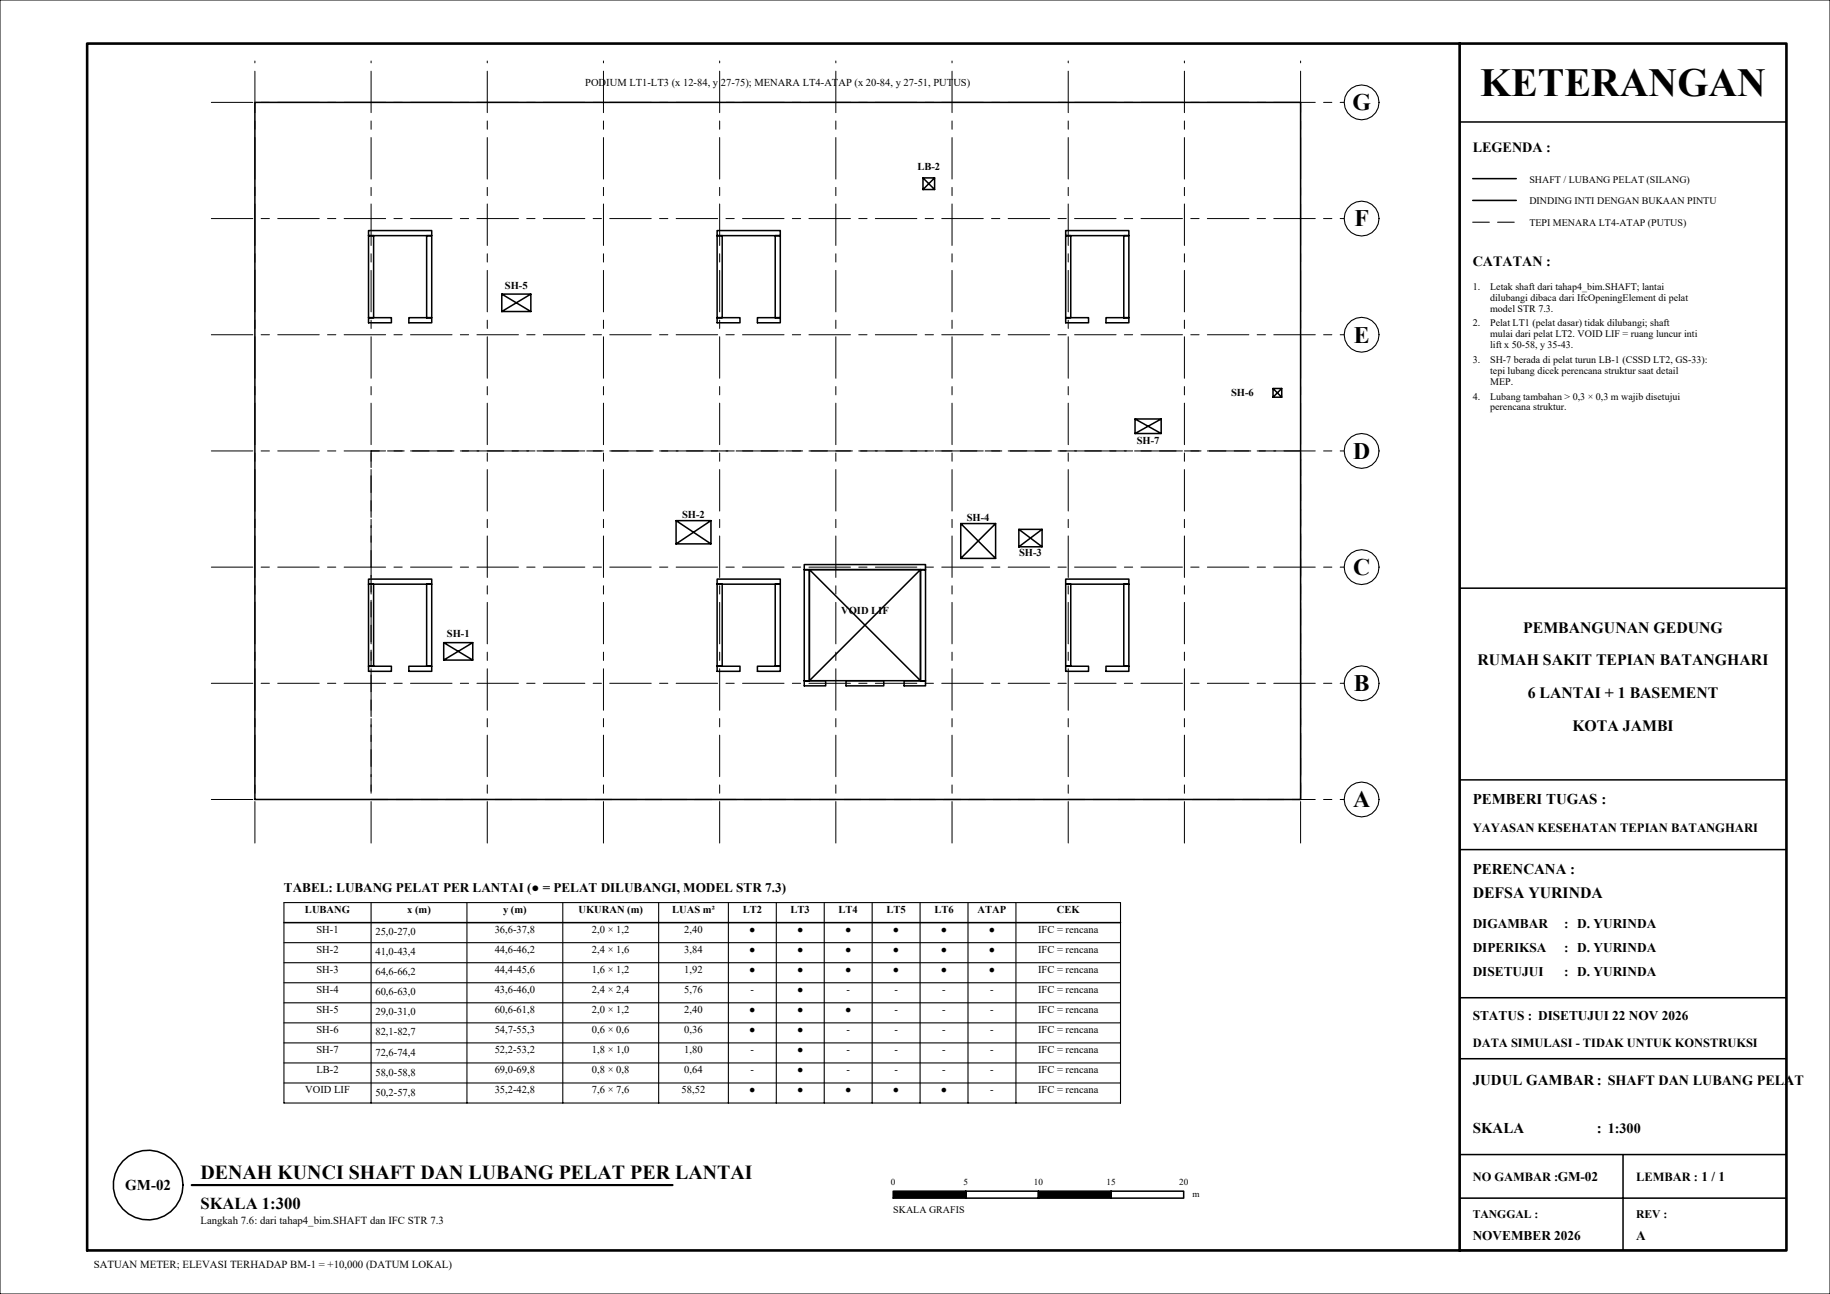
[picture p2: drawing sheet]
<svg xmlns="http://www.w3.org/2000/svg" width="420mm" height="297mm" viewBox="0 0 420 297" stroke-linecap="round" stroke-linejoin="round" font-family="sans-serif">
<!-- layer: KERTAS-TEKS -->
<g fill="#000">
<path d="M205 275h16.7v-1.6zM205 273.4v1.6l16.7-1.6z"/>
<path d="M238.3 275h16.7v-1.6zM238.3 273.4v1.6l16.7-1.6z"/>
</g>
<!-- layer: KOP -->
<path d="M0 0h420v297h-420z" fill="none" stroke="#000" stroke-width=".23"/>
<path d="M20 10h390v277h-390zM335 10v277" fill="none" stroke="#000" stroke-width=".6"/>
<path d="M335 28h75M335 135h75M335 179h75M335 195h75M335 229h75M335 243h75M335 265h75M335 275h75M372.5 265v22M335 287h75" fill="none" stroke="#000" stroke-width=".35"/>
<!-- layer: KERTAS-TEKS -->
<g fill="none" stroke="#000" stroke-width=".35">
<path d="M338 41h10M338 46h10M205 273.4h16.7v1.6h-16.7zM221.7 273.4h16.6v1.6h-16.6zM238.3 273.4h16.7v1.6h-16.7zM255 273.4h16.7v1.6h-16.7z"/>
<circle cx="34" cy="272" r="8"/>
</g>
<path d="M44 272h110.4" fill="none" stroke="#000" stroke-width=".5"/>
<path d="M338 51h3.8M343.7 51h3.8" fill="none" stroke="#000" stroke-width=".25"/>
<!-- layer: S-GRID -->
<g fill="none" stroke="#000" stroke-width=".23">
<path d="M58.5 14v.4M58.5 16.3v9.6M85.2 14v.4M85.2 16.3v9.6M111.8 14v.4M111.8 16.3v9.6M138.5 14v.4M138.5 16.3v9.6M165.2 14v.4M165.2 16.3v9.6M191.8 14v.4M191.8 16.3v9.6"/>
<path d="M218.5 14v.4M218.5 16.3v9.6M245.2 14v.4M245.2 16.3v9.6M271.8 14v.4M271.8 16.3v9.6M298.5 14v.4M298.5 16.3v9.6M48.5 23.5h9.5M58.5 27.8v1.9M58.5 31.6v9.5M59.9 23.5h1.9"/>
<path d="M63.7 23.5h9.6M75.2 23.5h1.9M79 23.5h9.5M85.2 27.8v1.9M85.2 31.6v9.5M90.4 23.5h1.9M94.2 23.5h9.5M105.7 23.5h1.9M109.5 23.5h9.5M111.8 27.8v1.9M111.8 31.6v9.5M120.9 23.5h1.9"/>
<path d="M124.7 23.5h9.5M136.1 23.5h1.9M138.5 27.8v1.9M138.5 31.6v9.5M139.9 23.5h9.6M151.4 23.5h1.9M155.2 23.5h9.5M165.2 27.8v1.9M165.2 31.6v9.5M166.6 23.5h1.9M170.4 23.5h9.5M181.8 23.5h2"/>
<path d="M185.7 23.5h9.5M191.8 27.8v1.9M191.8 31.6v9.5M197.1 23.5h1.9M200.9 23.5h9.5M212.3 23.5h1.9M216.1 23.5h9.6M218.5 27.8v1.9M218.5 31.6v9.5M227.6 23.5h1.9M231.4 23.5h9.5M242.8 23.5h1.9"/>
<path d="M245.2 27.8v1.9M245.2 31.6v9.5M246.6 23.5h9.5M258 23.5h2M261.9 23.5h9.5M271.8 27.8v1.9M271.8 31.6v9.5M273.3 23.5h1.9M277.1 23.5h9.5M288.5 23.5h1.9M292.3 23.5h9.6M298.5 27.8v1.9"/>
<path d="M298.5 31.6v9.5M303.8 23.5h1.9M307.6 23.5h.9M48.5 50.2h9.5M58.5 43v1.9M58.5 46.8v9.5M58.5 58.2v2M59.9 50.2h1.9M63.7 50.2h9.6M75.2 50.2h1.9M79 50.2h9.5M85.2 43v1.9"/>
<path d="M85.2 46.8v9.5M85.2 58.2v2M90.4 50.2h1.9M94.2 50.2h9.5M105.7 50.2h1.9M109.5 50.2h9.5M111.8 43v1.9M111.8 46.8v9.5M111.8 58.2v2M120.9 50.2h1.9M124.7 50.2h9.5M136.1 50.2h1.9"/>
<path d="M138.5 43v1.9M138.5 46.8v9.5M138.5 58.2v2M139.9 50.2h9.6M151.4 50.2h1.9M155.2 50.2h9.5M165.2 43v1.9M165.2 46.8v9.5M165.2 58.2v2M166.6 50.2h1.9M170.4 50.2h9.5M181.8 50.2h2"/>
<path d="M185.7 50.2h9.5M191.8 43v1.9M191.8 46.8v9.5M191.8 58.2v2M197.1 50.2h1.9M200.9 50.2h9.5M212.3 50.2h1.9M216.1 50.2h9.6M218.5 43v1.9M218.5 46.8v9.5M218.5 58.2v2M227.6 50.2h1.9"/>
<path d="M231.4 50.2h9.5M242.8 50.2h1.9M245.2 43v1.9M245.2 46.8v9.5M245.2 58.2v2M246.6 50.2h9.5M258 50.2h2M261.9 50.2h9.5M271.8 43v1.9M271.8 46.8v9.5M271.8 58.2v2M273.3 50.2h1.9"/>
<path d="M277.1 50.2h9.5M288.5 50.2h1.9M292.3 50.2h9.6M298.5 43v1.9M298.5 46.8v9.5M298.5 58.2v2M303.8 50.2h1.9M307.6 50.2h.9M48.5 76.8h9.5M58.5 62.1v9.5M58.5 73.5v1.9M58.5 77.3v9.5"/>
<path d="M59.9 76.8h1.9M63.7 76.8h9.6M75.2 76.8h1.9M79 76.8h9.5M85.2 62.1v9.5M85.2 73.5v1.9M85.2 77.3v9.5M90.4 76.8h1.9M94.2 76.8h9.5M105.7 76.8h1.9M109.5 76.8h9.5M111.8 62.1v9.5"/>
<path d="M111.8 73.5v1.9M111.8 77.3v9.5M120.9 76.8h1.9M124.7 76.8h9.5M136.1 76.8h1.9M138.5 62.1v9.5M138.5 73.5v1.9M138.5 77.3v9.5M139.9 76.8h9.6M151.4 76.8h1.9M155.2 76.8h9.5M165.2 62.1v9.5"/>
<path d="M165.2 73.5v1.9M165.2 77.3v9.5M166.6 76.8h1.9M170.4 76.8h9.5M181.8 76.8h2M185.7 76.8h9.5M191.8 62.1v9.5M191.8 73.5v1.9M191.8 77.3v9.5M197.1 76.8h1.9M200.9 76.8h9.5M212.3 76.8h1.9"/>
<path d="M216.1 76.8h9.6M218.5 62.1v9.5M218.5 73.5v1.9M218.5 77.3v9.5M227.6 76.8h1.9M231.4 76.8h9.5M242.8 76.8h1.9M245.2 62.1v9.5M245.2 73.5v1.9M245.2 77.3v9.5M246.6 76.8h9.5M258 76.8h2"/>
<path d="M261.9 76.8h9.5M271.8 62.1v9.5M271.8 73.5v1.9M271.8 77.3v9.5M273.3 76.8h1.9M277.1 76.8h9.5M288.5 76.8h1.9M292.3 76.8h9.6M298.5 62.1v9.5M298.5 73.5v1.9M298.5 77.3v9.5M303.8 76.8h1.9"/>
<path d="M307.6 76.8h.9M58.5 88.7v1.9M58.5 92.5v9.6M85.2 88.7v1.9M85.2 92.5v9.6M111.8 88.7v1.9M111.8 92.5v9.6M138.5 88.7v1.9M138.5 92.5v9.6M165.2 88.7v1.9M165.2 92.5v9.6M191.8 88.7v1.9"/>
<path d="M191.8 92.5v9.6M218.5 88.7v1.9M218.5 92.5v9.6M245.2 88.7v1.9M245.2 92.5v9.6M271.8 88.7v1.9M271.8 92.5v9.6M298.5 88.7v1.9M298.5 92.5v9.6M48.5 103.5h9.5M58.5 104v1.9M58.5 107.8v9.5"/>
<path d="M58.5 119.2v1.9M59.9 103.5h1.9M63.7 103.5h9.6M75.2 103.5h1.9M79 103.5h9.5M85.2 104v1.9M85.2 107.8v9.5M85.2 119.2v1.9M90.4 103.5h1.9M94.2 103.5h9.5M105.7 103.5h1.9M109.5 103.5h9.5"/>
<path d="M111.8 104v1.9M111.8 107.8v9.5M111.8 119.2v1.9M120.9 103.5h1.9M124.7 103.5h9.5M136.1 103.5h1.9M138.5 104v1.9M138.5 107.8v9.5M138.5 119.2v1.9M139.9 103.5h9.6M151.4 103.5h1.9M155.2 103.5h9.5"/>
<path d="M165.2 104v1.9M165.2 107.8v9.5M165.2 119.2v1.9M166.6 103.5h1.9M170.4 103.5h9.5M181.8 103.5h2M185.7 103.5h9.5M191.8 104v1.9M191.8 107.8v9.5M191.8 119.2v1.9M197.1 103.5h1.9M200.9 103.5h9.5"/>
<path d="M212.3 103.5h1.9M216.1 103.5h9.6M218.5 104v1.9M218.5 107.8v9.5M218.5 119.2v1.9M227.6 103.5h1.9M231.4 103.5h9.5M242.8 103.5h1.9M245.2 104v1.9M245.2 107.8v9.5M245.2 119.2v1.9M246.6 103.5h9.5"/>
<path d="M258 103.5h2M261.9 103.5h9.5M271.8 104v1.9M271.8 107.8v9.5M271.8 119.2v1.9M273.3 103.5h1.9M277.1 103.5h9.5M288.5 103.5h1.9M292.3 103.5h9.6M298.5 104v1.9M298.5 107.8v9.5M298.5 119.2v1.9"/>
<path d="M303.8 103.5h1.9M307.6 103.5h.9M48.5 130.2h9.5M58.5 123v9.5M58.5 134.4v1.9M58.5 138.3v9.5M59.9 130.2h1.9M63.7 130.2h9.6M75.2 130.2h1.9M79 130.2h9.5M85.2 123v9.5M85.2 134.4v1.9"/>
<path d="M85.2 138.3v9.5M90.4 130.2h1.9M94.2 130.2h9.5M105.7 130.2h1.9M109.5 130.2h9.5M111.8 123v9.5M111.8 134.4v1.9M111.8 138.3v9.5M120.9 130.2h1.9M124.7 130.2h9.5M136.1 130.2h1.9M138.5 123v9.5"/>
<path d="M138.5 134.4v1.9M138.5 138.3v9.5M139.9 130.2h9.6M151.4 130.2h1.9M155.2 130.2h9.5M165.2 123v9.5M165.2 134.4v1.9M165.2 138.3v9.5M166.6 130.2h1.9M170.4 130.2h9.5M181.8 130.2h2M185.7 130.2h9.5"/>
<path d="M191.8 123v9.5M191.8 134.4v1.9M191.8 138.3v9.5M197.1 130.2h1.9M200.9 130.2h9.5M212.3 130.2h1.9M216.1 130.2h9.6M218.5 123v9.5M218.5 134.4v1.9M218.5 138.3v9.5M227.6 130.2h1.9M231.4 130.2h9.5"/>
<path d="M242.8 130.2h1.9M245.2 123v9.5M245.2 134.4v1.9M245.2 138.3v9.5M246.6 130.2h9.5M258 130.2h2M261.9 130.2h9.5M271.8 123v9.5M271.8 134.4v1.9M271.8 138.3v9.5M273.3 130.2h1.9M277.1 130.2h9.5"/>
<path d="M288.5 130.2h1.9M292.3 130.2h9.6M298.5 123v9.5M298.5 134.4v1.9M298.5 138.3v9.5M303.8 130.2h1.9M307.6 130.2h.9M48.5 156.8h9.5M58.5 149.7v1.9M58.5 153.5v9.5M59.9 156.8h1.9M63.7 156.8h9.6"/>
<path d="M75.2 156.8h1.9M79 156.8h9.5M85.2 149.7v1.9M85.2 153.5v9.5M90.4 156.8h1.9M94.2 156.8h9.5M105.7 156.8h1.9M109.5 156.8h9.5M111.8 149.7v1.9M111.8 153.5v9.5M120.9 156.8h1.9M124.7 156.8h9.5"/>
<path d="M136.1 156.8h1.9M138.5 149.7v1.9M138.5 153.5v9.5M139.9 156.8h9.6M151.4 156.8h1.9M155.2 156.8h9.5M165.2 149.7v1.9M165.2 153.5v9.5M166.6 156.8h1.9M170.4 156.8h9.5M181.8 156.8h2M185.7 156.8h9.5"/>
<path d="M191.8 149.7v1.9M191.8 153.5v9.5M197.1 156.8h1.9M200.9 156.8h9.5M212.3 156.8h1.9M216.1 156.8h9.6M218.5 149.7v1.9M218.5 153.5v9.5M227.6 156.8h1.9M231.4 156.8h9.5M242.8 156.8h1.9M245.2 149.7v1.9"/>
<path d="M245.2 153.5v9.5M246.6 156.8h9.5M258 156.8h2M261.9 156.8h9.5M271.8 149.7v1.9M271.8 153.5v9.5M273.3 156.8h1.9M277.1 156.8h9.5M288.5 156.8h1.9M292.3 156.8h9.6M298.5 149.7v1.9M298.5 153.5v9.5"/>
<path d="M303.8 156.8h1.9M307.6 156.8h.9M58.5 164.9v1.9M58.5 168.7v9.6M85.2 164.9v1.9M85.2 168.7v9.6M111.8 164.9v1.9M111.8 168.7v9.6M138.5 164.9v1.9M138.5 168.7v9.6M165.2 164.9v1.9M165.2 168.7v9.6"/>
<path d="M191.8 164.9v1.9M191.8 168.7v9.6M218.5 164.9v1.9M218.5 168.7v9.6M245.2 164.9v1.9M245.2 168.7v9.6M271.8 164.9v1.9M271.8 168.7v9.6M298.5 164.9v1.9M298.5 168.7v9.6M48.5 183.5h9.5M58.5 180.2v1.9"/>
<path d="M58.5 184v9.5M59.9 183.5h1.9M63.7 183.5h9.6M75.2 183.5h1.9M79 183.5h9.5M85.2 180.2v1.9M85.2 184v9.5M90.4 183.5h1.9M94.2 183.5h9.5M105.7 183.5h1.9M109.5 183.5h9.5M111.8 180.2v1.9"/>
<path d="M111.8 184v9.5M120.9 183.5h1.9M124.7 183.5h9.5M136.1 183.5h1.9M138.5 180.2v1.9M138.5 184v9.5M139.9 183.5h9.6M151.4 183.5h1.9M155.2 183.5h9.5M165.2 180.2v1.9M165.2 184v9.5M166.6 183.5h1.9"/>
<path d="M170.4 183.5h9.5M181.8 183.5h2M185.7 183.5h9.5M191.8 180.2v1.9M191.8 184v9.5M197.1 183.5h1.9M200.9 183.5h9.5M212.3 183.5h1.9M216.1 183.5h9.6M218.5 180.2v1.9M218.5 184v9.5M227.6 183.5h1.9"/>
<path d="M231.4 183.5h9.5M242.8 183.5h1.9M245.2 180.2v1.9M245.2 184v9.5M246.6 183.5h9.5M258 183.5h2M261.9 183.5h9.5M271.8 180.2v1.9M271.8 184v9.5M273.3 183.5h1.9M277.1 183.5h9.5M288.5 183.5h1.9"/>
<path d="M292.3 183.5h9.6M298.5 180.2v1.9M298.5 184v9.5M303.8 183.5h1.9M307.6 183.5h.9"/>
</g>
<!-- layer: S-GRID-GELEMBUNG -->
<g fill="none" stroke="#000" stroke-width=".25">
<circle cx="312.5" cy="23.5" r="4"/>
<circle cx="312.5" cy="50.2" r="4"/>
<circle cx="312.5" cy="76.8" r="4"/>
<circle cx="312.5" cy="103.5" r="4"/>
<circle cx="312.5" cy="130.2" r="4"/>
<circle cx="312.5" cy="156.8" r="4"/>
<circle cx="312.5" cy="183.5" r="4"/>
</g>
<!-- layer: A-TEPI -->
<path d="M58.5 23.5h240v160h-240z" fill="none" stroke="#000" stroke-width=".35"/>
<!-- layer: A-MENARA -->
<g fill="none" stroke="#000" stroke-width=".25">
<path d="M85.2 109.2v3.8M85.2 114.9v3.8M87 103.5h-1.8v3.8M89 103.5h3.8M94.7 103.5h3.8M100.4 103.5h3.8M106.1 103.5h3.8M111.8 103.5h3.8M117.5 103.5h3.8M123.2 103.5h3.8M129 103.5h3.8M134.7 103.5h3.8"/>
<path d="M140.4 103.5h3.8M146.1 103.5h3.8M151.8 103.5h3.8M157.5 103.5h3.8M163.2 103.5h3.9M169 103.5h3.8M174.7 103.5h3.8M180.4 103.5h3.8M186.1 103.5h3.8M191.8 103.5h3.8M197.5 103.5h3.8M203.2 103.5h3.9"/>
<path d="M209 103.5h3.8M214.7 103.5h3.8M220.4 103.5h3.8M226.1 103.5h3.8M231.8 103.5h3.8M237.5 103.5h3.8M243.3 103.5h3.8M249 103.5h3.8M254.7 103.5h3.8M260.4 103.5h3.8M266.1 103.5h3.8M271.8 103.5h3.8"/>
<path d="M277.5 103.5h3.9M283.3 103.5h3.8M289 103.5h3.8M294.7 103.5h3.8M298.5 105.4v3.8M298.5 111.1v3.8M298.5 116.8v3.8M85.2 120.6v3.9M85.2 126.4v3.8M85.2 132.1v3.8M85.2 137.8v3.8M298.5 122.5v3.9"/>
<path d="M298.5 128.3v3.8M298.5 134v3.8M298.5 139.7v3.8M85.2 143.5v3.8M85.2 149.2v3.8M85.2 154.9v3.8M298.5 145.4v3.8M298.5 151.1v3.8M298.5 156.8v3.8M85.2 160.7v3.8M85.2 166.4v3.8M85.2 172.1v3.8"/>
<path d="M85.2 177.8v3.8M298.5 179.7v3.8h-1.9M298.5 162.5v3.9M298.5 168.3v3.8M298.5 174v3.8M85.2 183.5h3.8M90.9 183.5h3.8M96.6 183.5h3.8M102.3 183.5h3.8M108 183.5h3.8M113.7 183.5h3.9M119.5 183.5h3.8"/>
<path d="M125.2 183.5h3.8M130.9 183.5h3.8M136.6 183.5h3.8M142.3 183.5h3.8M148 183.5h3.8M153.7 183.5h3.9M159.5 183.5h3.8M165.2 183.5h3.8M170.9 183.5h3.8M176.6 183.5h3.8M182.3 183.5h3.8M188 183.5h3.8"/>
<path d="M193.8 183.5h3.8M199.5 183.5h3.8M205.2 183.5h3.8M210.9 183.5h3.8M216.6 183.5h3.8M222.3 183.5h3.8M228 183.5h3.9M233.8 183.5h3.8M239.5 183.5h3.8M245.2 183.5h3.8M250.9 183.5h3.8M256.6 183.5h3.8"/>
<path d="M262.3 183.5h3.8M268 183.5h3.9M273.8 183.5h3.8M279.5 183.5h3.8M285.2 183.5h3.8M290.9 183.5h3.8"/>
</g>
<!-- layer: S-INTI -->
<g fill="none" stroke="#000" stroke-width=".35">
<path d="M84.6 52.9h14.5v1.2h-14.5zM84.6 54.1h1.1v18.8h-1.1zM97.9 54.1h1.2v18.8h-1.2zM164.6 52.9h14.5v1.2h-14.5zM164.6 54.1h1.2v18.8h-1.2zM177.9 54.1h1.2v18.8h-1.2zM244.6 52.9h14.5v1.2h-14.5zM244.6 54.1h1.2v18.8h-1.2zM257.9 54.1h1.2v18.8h-1.2zM84.6 72.9h5.2v1.2h-5.2zM93.8 72.9h5.3v1.2h-5.3zM164.6 72.9h5.2v1.2h-5.2z"/>
<path d="M173.8 72.9h5.3v1.2h-5.3zM244.6 72.9h5.2v1.2h-5.2zM253.8 72.9h5.3v1.2h-5.3zM84.6 132.9h14.5v1.2h-14.5zM84.6 134.1h1.1v18.8h-1.1zM97.9 134.1h1.2v18.8h-1.2zM164.6 132.9h14.5v1.2h-14.5zM164.6 134.1h1.2v18.8h-1.2zM177.9 134.1h1.2v18.8h-1.2zM184.6 129.6h27.8v1.1h-27.8zM184.6 130.7h1.2v25.6h-1.2zM211.3 130.7h1.1v25.6h-1.1z"/>
<path d="M244.6 132.9h14.5v1.2h-14.5zM244.6 134.1h1.2v18.8h-1.2zM257.9 134.1h1.2v18.8h-1.2zM84.6 152.9h5.2v1.2h-5.2zM93.8 152.9h5.3v1.2h-5.3zM164.6 152.9h5.2v1.2h-5.2zM173.8 152.9h5.3v1.2h-5.3zM184.6 156.3h4.9v1.1h-4.9zM194.2 156.3h8.6v1.1h-8.6zM207.5 156.3h4.9v1.1h-4.9zM244.6 152.9h5.2v1.2h-5.2zM253.8 152.9h5.3v1.2h-5.3z"/>
</g>
<!-- layer: M-SHAFT -->
<g fill="none" stroke="#000" stroke-width=".35">
<path d="M211.8 40.8h2.7v2.7h-2.7zM211.8 40.8l2.7 2.7M214.5 40.8l-2.7 2.7M115.2 67.5h6.6v4h-6.6zM115.2 67.5l6.6 4M121.8 67.5l-6.6 4M260.5 96.2h6v3.3h-6zM260.5 96.2l6 3.3M266.5 96.2l-6 3.3M292.2 89.2h2v2h-2zM292.2 89.2l2 2M294.2 89.2l-2 2"/>
<path d="M155.2 119.5h8v5.3h-8zM155.2 119.5l8 5.3M163.2 119.5l-8 5.3M185.8 130.7h25.5v25.5h-25.5zM185.8 130.7l25.5 25.5M211.3 130.7l-25.5 25.5M220.5 120.2h8v8h-8zM220.5 120.2l8 8M228.5 120.2l-8 8M233.8 121.5h5.4v4h-5.4zM233.8 121.5l5.4 4M239.2 121.5l-5.4 4"/>
<path d="M101.8 147.5h6.7v4h-6.7zM101.8 147.5l6.7 4M108.5 147.5l-6.7 4"/>
</g>
<!-- layer: S-TABEL -->
<g fill="none" stroke="#000" stroke-width=".25">
<path d="M65.2 207.2h192v46h-192zM65.2 216.4h192M85.2 207.2v46M107.2 207.2v46M129.2 207.2v46M151.2 207.2v46M167.2 207.2v46M178.2 207.2v46M189.2 207.2v46M200.2 207.2v46M211.2 207.2v46M222.2 207.2v46"/>
<path d="M233.2 207.2v46M65.2 221h192M65.2 225.6h192M65.2 230.2h192M65.2 234.8h192M65.2 239.4h192M65.2 244h192M65.2 248.6h192"/>
</g>
<path d="M65.2 211.8h192" fill="none" stroke="#000" stroke-width=".35"/>
<text font-size="9.2" x="339.7" y="22">KETERANGAN</text>
<g font-size="5.4">
<text x="310.4" y="25.3">G</text>
<text x="310.8" y="52">F</text>
<text x="310.7" y="78.6">E</text>
<text x="310.5" y="105.3">D</text>
<text x="310.5" y="132">C</text>
<text x="310.7" y="158.6">B</text>
<text x="310.5" y="185.3">A</text>
</g>
<text font-size="4.6" x="46" y="270.5">DENAH KUNCI SHAFT DAN LUBANG PELAT PER LANTAI</text>
<text font-size="3.8" x="46" y="277.5">SKALA 1:300</text>
<g font-size="3.6">
<text x="349.6" y="145.2">PEMBANGUNAN GEDUNG</text>
<text x="339.1" y="152.7">RUMAH SAKIT TEPIAN BATANGHARI</text>
<text x="350.6" y="160.2">6 LANTAI + 1 BASEMENT</text>
<text x="360.9" y="167.7">KOTA JAMBI</text>
<text x="338" y="206">DEFSA YURINDA</text>
</g>
<g font-size="3.4">
<text x="338" y="184.5">PEMBERI TUGAS :</text>
<text x="338" y="200.5">PERENCANA :</text>
<text x="338" y="249">JUDUL GAMBAR: SHAFT DAN LUBANG PELAT</text>
<text x="338" y="260">SKALA</text>
<text x="366.5" y="260">: 1:300</text>
<text x="28.8" y="273.1">GM-02</text>
</g>
<g font-size="3.2">
<text x="338" y="35">LEGENDA :</text>
<text x="338" y="61">CATATAN :</text>
</g>
<g font-size="3.1">
<text x="338" y="213">DIGAMBAR</text>
<text x="359" y="213">: D. YURINDA</text>
<text x="338" y="218.5">DIPERIKSA</text>
<text x="359" y="218.5">: D. YURINDA</text>
<text x="338" y="224">DISETUJUI</text>
<text x="359" y="224">: D. YURINDA</text>
<text x="338" y="234">STATUS : DISETUJUI 22 NOV 2026</text>
<text x="338" y="284.5">NOVEMBER 2026</text>
<text x="375.5" y="284.5">A</text>
</g>
<text font-size="3" x="65.2" y="204.8">TABEL: LUBANG PELAT PER LANTAI (● = PELAT DILUBANGI, MODEL STR 7.3)</text>
<g font-size="2.9">
<text x="338" y="191">YAYASAN KESEHATAN TEPIAN BATANGHARI</text>
<text x="338" y="240.2">DATA SIMULASI - TIDAK UNTUK KONSTRUKSI</text>
<text x="338" y="271">NO GAMBAR :GM-02</text>
<text x="375.5" y="271">LEMBAR : 1 / 1</text>
</g>
<g font-size="2.7">
<text x="338" y="279.5">TANGGAL :</text>
<text x="375.5" y="279.5">REV :</text>
</g>
<g font-size="2.5">
<text x="46" y="281">Langkah 7.6: dari tahap4_bim.SHAFT dan IFC STR 7.3</text>
<text x="21.5" y="291">SATUAN METER; ELEVASI TERHADAP BM-1 = +10,000 (DATUM LOKAL)</text>
</g>
<g font-size="2.4">
<text x="134.3" y="19.6">POD</text>
<text x="139.1" y="19.6">IUM LT1-LT3 (x 12-84, y</text>
<text x="165.4" y="19.6">27-75); MENARA LT4-AT</text>
<text x="192.4" y="19.6">AP (x 20-84, y 27-51, PUT</text>
<text x="218.8" y="19.6">US)</text>
<text x="210.5" y="39">LB-2</text>
<text x="115.9" y="66.3">SH-5</text>
<text x="282.5" y="91">SH-6</text>
<text x="260.9" y="102">SH-7</text>
<text x="156.5" y="119">SH-2</text>
<text x="221.9" y="119.6">SH-4</text>
<text x="233.9" y="127.6">SH-3</text>
<text x="193" y="140.9">VOID LIF</text>
<text x="102.5" y="146.3">SH-1</text>
<text x="70" y="209.5">LUBANG</text>
<text x="93.4" y="209.5">x (m)</text>
<text x="115.4" y="209.5">y (m)</text>
<text x="132.8" y="209.5">UKURAN (m)</text>
<text x="154.3" y="209.5">LUAS m²</text>
<text x="170.5" y="209.5">LT2</text>
<text x="181.5" y="209.5">LT3</text>
<text x="192.5" y="209.5">LT4</text>
<text x="203.5" y="209.5">LT5</text>
<text x="214.5" y="209.5">LT6</text>
<text x="224.4" y="209.5">ATAP</text>
<text x="242.5" y="209.5">CEK</text>
<text x="72.6" y="214.1">SH-1</text>
<text x="86.2" y="214.7">25,0-27,0</text>
<text x="113.5" y="214.1">36,6-37,8</text>
<text x="135.9" y="214.1">2,0 × 1,2</text>
<text x="157.1" y="214.1">2,40</text>
<text x="171.9" y="214.1">●</text>
<text x="182.9" y="214.1">●</text>
<text x="193.9" y="214.1">●</text>
<text x="204.9" y="214.1">●</text>
<text x="215.9" y="214.1">●</text>
<text x="226.9" y="214.1">●</text>
<text x="238.2" y="214.1">IFC = rencana</text>
<text x="72.6" y="218.7">SH-2</text>
<text x="86.2" y="219.3">41,0-43,4</text>
<text x="113.5" y="218.7">44,6-46,2</text>
<text x="135.9" y="218.7">2,4 × 1,6</text>
<text x="157.1" y="218.7">3,84</text>
<text x="171.9" y="218.7">●</text>
<text x="182.9" y="218.7">●</text>
<text x="193.9" y="218.7">●</text>
<text x="204.9" y="218.7">●</text>
<text x="215.9" y="218.7">●</text>
<text x="226.9" y="218.7">●</text>
<text x="238.2" y="218.7">IFC = rencana</text>
<text x="72.6" y="223.3">SH-3</text>
<text x="72.6" y="227.9">SH-4</text>
<text x="86.2" y="223.9">64,6-66,2</text>
<text x="113.5" y="223.3">44,4-45,6</text>
<text x="113.5" y="227.9">43,6-46,0</text>
<text x="135.9" y="223.3">1,6 × 1,2</text>
<text x="135.9" y="227.9">2,4 × 2,4</text>
<text x="157.1" y="223.3">1,92</text>
<text x="157.1" y="227.9">5,76</text>
<text x="171.9" y="223.3">●</text>
<text x="172.3" y="227.9">-</text>
<text x="182.9" y="223.3">●</text>
<text x="182.9" y="227.9">●</text>
<text x="193.9" y="223.3">●</text>
<text x="194.3" y="227.9">-</text>
<text x="204.9" y="223.3">●</text>
<text x="205.3" y="227.9">-</text>
<text x="215.9" y="223.3">●</text>
<text x="216.3" y="227.9">-</text>
<text x="226.9" y="223.3">●</text>
<text x="227.3" y="227.9">-</text>
<text x="238.2" y="223.3">IFC = rencana</text>
<text x="238.2" y="227.9">IFC = rencana</text>
<text x="72.6" y="232.5">SH-5</text>
<text x="86.2" y="228.5">60,6-63,0</text>
<text x="86.2" y="233.1">29,0-31,0</text>
<text x="113.5" y="232.5">60,6-61,8</text>
<text x="135.9" y="232.5">2,0 × 1,2</text>
<text x="157.1" y="232.5">2,40</text>
<text x="171.9" y="232.5">●</text>
<text x="182.9" y="232.5">●</text>
<text x="193.9" y="232.5">●</text>
<text x="205.3" y="232.5">-</text>
<text x="216.3" y="232.5">-</text>
<text x="227.3" y="232.5">-</text>
<text x="238.2" y="232.5">IFC = rencana</text>
<text x="72.6" y="237.1">SH-6</text>
<text x="86.2" y="237.7">82,1-82,7</text>
<text x="113.5" y="237.1">54,7-55,3</text>
<text x="135.9" y="237.1">0,6 × 0,6</text>
<text x="157.1" y="237.1">0,36</text>
<text x="171.9" y="237.1">●</text>
<text x="182.9" y="237.1">●</text>
<text x="194.3" y="237.1">-</text>
<text x="205.3" y="237.1">-</text>
<text x="216.3" y="237.1">-</text>
<text x="227.3" y="237.1">-</text>
<text x="238.2" y="237.1">IFC = rencana</text>
<text x="72.6" y="241.7">SH-7</text>
<text x="86.2" y="242.3">72,6-74,4</text>
<text x="113.5" y="241.7">52,2-53,2</text>
<text x="135.9" y="241.7">1,8 × 1,0</text>
<text x="157.1" y="241.7">1,80</text>
<text x="172.3" y="241.7">-</text>
<text x="182.9" y="241.7">●</text>
<text x="194.3" y="241.7">-</text>
<text x="205.3" y="241.7">-</text>
<text x="216.3" y="241.7">-</text>
<text x="227.3" y="241.7">-</text>
<text x="238.2" y="241.7">IFC = rencana</text>
<text x="70" y="250.9">VOID LIF</text>
<text x="72.6" y="246.3">LB-2</text>
<text x="86.2" y="246.9">58,0-58,8</text>
<text x="86.2" y="251.5">50,2-57,8</text>
<text x="113.5" y="246.3">69,0-69,8</text>
<text x="113.5" y="250.9">35,2-42,8</text>
<text x="135.9" y="246.3">0,8 × 0,8</text>
<text x="135.9" y="250.9">7,6 × 7,6</text>
<text x="156.4" y="250.9">58,52</text>
<text x="157.1" y="246.3">0,64</text>
<text x="171.9" y="250.9">●</text>
<text x="172.3" y="246.3">-</text>
<text x="182.9" y="246.3">●</text>
<text x="182.9" y="250.9">●</text>
<text x="193.9" y="250.9">●</text>
<text x="194.3" y="246.3">-</text>
<text x="204.9" y="250.9">●</text>
<text x="205.3" y="246.3">-</text>
<text x="215.9" y="250.9">●</text>
<text x="216.3" y="246.3">-</text>
<text x="227.3" y="246.3">-</text>
<text x="227.3" y="250.9">-</text>
<text x="238.2" y="246.3">IFC = rencana</text>
<text x="238.2" y="250.9">IFC = rencana</text>
</g>
<g font-size="2.3">
<text x="351" y="41.9">SHAFT / LUBANG PELAT (SILANG)</text>
<text x="351" y="46.9">DINDING INTI DENGAN BUKAAN PINTU</text>
<text x="351" y="51.9">TEPI MENARA LT4-ATAP (PUTUS)</text>
<text x="338" y="66.5">1.</text>
<text x="342" y="66.5">Letak shaft dari tahap4_bim.SHAFT; lantai</text>
<text x="342" y="69">dilubangi dibaca dari IfcOpeningElement di pelat</text>
<text x="342" y="71.5">model STR 7.3.</text>
<text x="338" y="74.9">2.</text>
<text x="342" y="74.9">Pelat LT1 (pelat dasar) tidak dilubangi; shaft</text>
<text x="342" y="77.4">mulai dari pelat LT2. VOID LIF = ruang luncur inti</text>
<text x="338" y="83.3">3.</text>
<text x="342" y="79.9">lift x 50-58, y 35-43.</text>
<text x="342" y="83.3">SH-7 berada di pelat turun LB-1 (CSSD LT2, GS-33):</text>
<text x="342" y="85.8">tepi lubang dicek perencana struktur saat detail</text>
<text x="342" y="88.3">MEP.</text>
<text x="338" y="91.7">4.</text>
<text x="342" y="91.7">Lubang tambahan &gt; 0,3 × 0,3 m wajib disetujui</text>
<text x="342" y="94.2">perencana struktur.</text>
<text x="205" y="278.4">SKALA GRAFIS</text>
</g>
<g font-size="2.1">
<text x="204.5" y="271.9">0</text>
<text x="221.1" y="271.9">5</text>
<text x="237.3" y="271.9">10</text>
<text x="254" y="271.9">15</text>
<text x="270.6" y="271.9">20</text>
<text x="273.7" y="274.8">m</text>
</g>
</svg>
